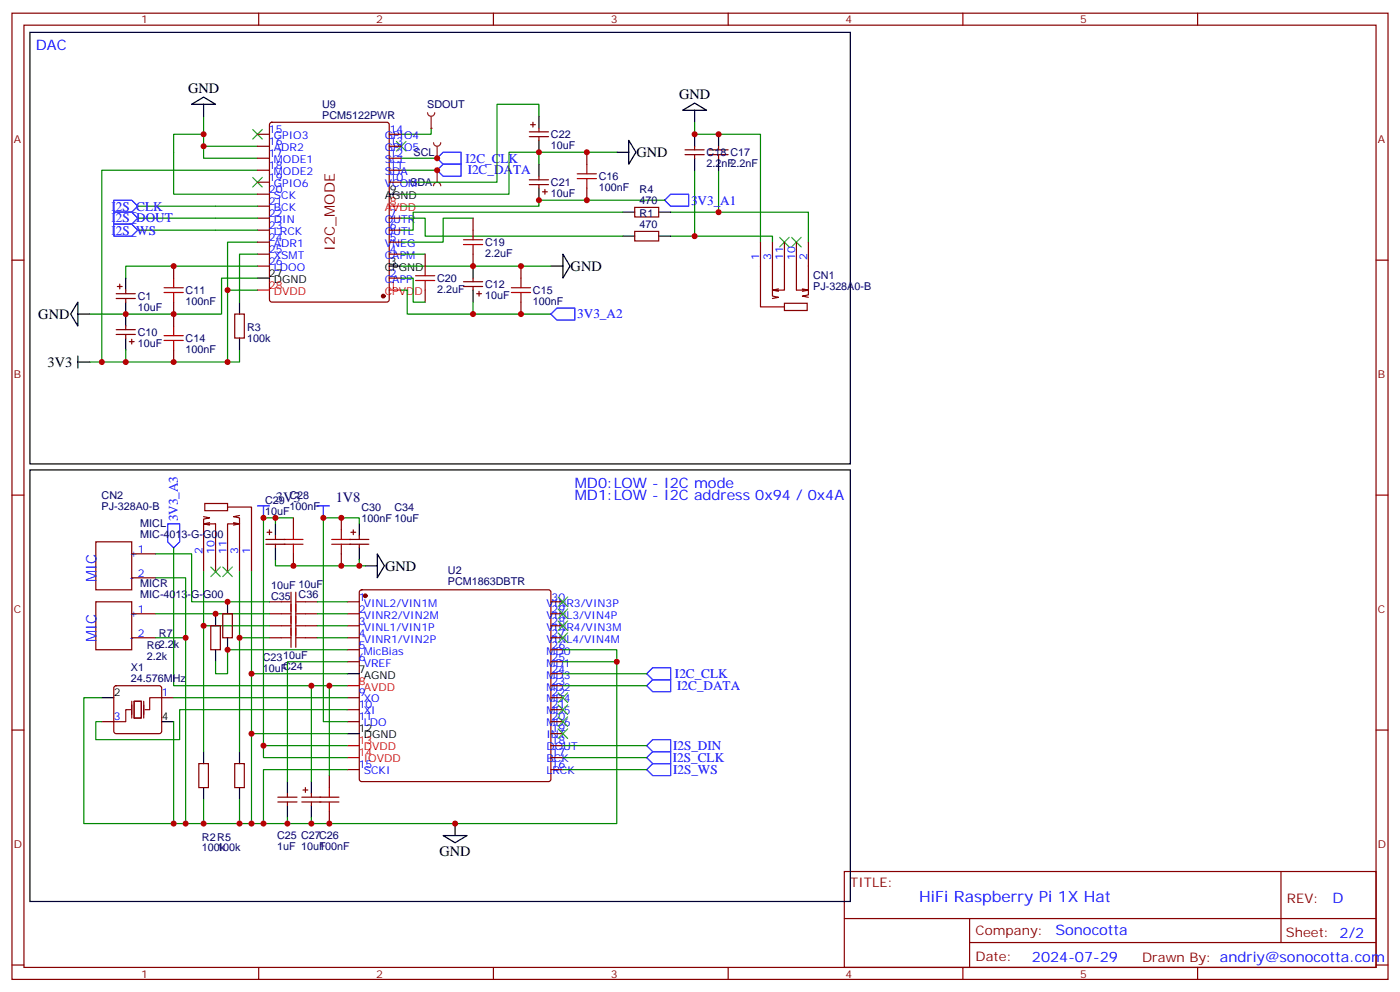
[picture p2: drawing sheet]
<svg xmlns="http://www.w3.org/2000/svg" width="412mm" height="292mm" viewBox="0 0 412 292" stroke-linecap="round" stroke-linejoin="round" font-family="sans-serif">
<g fill="none" stroke="#870000" stroke-width=".35">
<path d="M3.5 3.9h405.4v284.3h-405.4zM7.1 7.4h398.2v277.3h-398.2zM76.2 3.9v3.5M145.3 3.9v3.5M214.5 3.9v3.5M283.6 3.9v3.5M352.8 3.9v3.5M3.5 76.6h3.6M405.3 76.6h3.6M3.5 145.7h3.6M405.3 145.7h3.6M3.5 214.8h3.6"/>
<path d="M405.3 214.8h3.6M248.7 256.5h156.6v28.2h-156.6zM377.3 256.5v20.9M248.7 270.3h156.5M285.6 277.4h119.6M285.6 270.3v14.1M3.5 284h3.6M76.2 284.7v3.5M145.3 284.7v3.5M214.5 284.7v3.5M283.6 284.7v3.5M352.8 284.7v3.5"/>
<path d="M405.3 284h3.6"/>
</g>
<path d="M127.7 42a1.06 1.06 0 0 0 1.1 1 1.06 1.06 0 0 0 1-1M128.8 43v3.6" fill="none" stroke="#8c2424" stroke-width=".35"/>
<circle cx="128.8" cy="46.6" r=".18" fill="#8c2424"/>
<path d="M127.7 54.7a1.06 1.06 0 0 1 1.1-1.1 1.06 1.06 0 0 1 1 1.1M128.8 50.1v3.5" fill="none" stroke="#8c2424" stroke-width=".35"/>
<circle cx="128.8" cy="50.1" r=".18" fill="#8c2424"/>
<path d="M128.8 50.1l1.7-1.8h5.3v3.6h-5.3zM128.8 46.6l1.7-1.8h5.3v3.5h-5.3z" fill="none" stroke="#00f" stroke-width=".35"/>
<path d="M127 37.7v1.8h-8.8" fill="none" stroke="#008700" stroke-width=".35"/>
<path d="M125.9 33.2a1.06 1.06 0 0 0 1.1 1 1.06 1.06 0 0 0 1.1-1M127 34.2v3.5" fill="none" stroke="#8c2424" stroke-width=".35"/>
<circle cx="127" cy="37.7" r=".18" fill="#8c2424"/>
<g fill="none" stroke="#008700" stroke-width=".35">
<path d="M60 39.5h-8.8v17.7h24.6M60 34.2v12.4h15.8M158.7 34.2v-3.5h-12.3v22.9h-28.2M204.6 36v3.5h19.4v31.8M60 43h15.8M75.8 50.1h-45.8v56.4M118.2 46.6h10.6M118.2 50.1h10.6M158.7 44.8v3.5M181.7 44.8h-31.8v12.4h-31.7M195.8 58.9h-37.1v1.8h-40.5M204.6 50.1v19.4h-7"/>
<path d="M211.7 50.1v12.3h-14.1M40.6 67.7h35.2M40.6 64.2h35.2M40.6 60.7h35.2M75.8 71.3h-8.8v14.1M75.8 78.3h-38.8v3.5M75.8 74.8h-5.2v14.1M118.2 78.3h44.1M118.2 64.2h7v5.3h58.2M118.2 74.8h7M139.3 64.2h-8.8v7.1h-12.3M183.4 62.4h-61.7v5.3h-3.5"/>
<path d="M204.6 69.5h22.9v1.8M211.7 62.4h26.4v8.9M75.8 81.8h-10.5v10.6h-38.8M75.8 85.4h-8.8v21.1h-40.5M118.2 85.4h1.7v7h42.4M118.2 81.8h3.5v7.1h3.5M139.3 88.9v3.5M37 103v3.5M70.6 103v3.5h-3.6M81.1 152.4v1.8M86.4 152.4h-8.8v70.6h24.7M105.8 154.2v-1.8h-10.6v60h7.1"/>
<path d="M45.9 170h8.8v17.7M45.9 163h10.5v14.1h23M51.2 161.2v40.6h51.1M60 168.3v15.8h19.4M70.6 168.3v19.4h8.8M74.1 168.3v30M81.1 164.7v1.8h26.5M93.5 177.1h8.8M105.8 164.7v1.8M45.9 187.7h8.8v54.7M45.9 180.6h33.5M60 184.1v37.1"/>
<path d="M70.6 187.7v33.5M93.5 184.1h8.8M93.5 187.7h8.8M93.5 180.6h8.8M102.3 198.3h-28.2v17.6M102.3 194.7h-17.6v35.3M102.3 191.2h-35.3v7.1h-3.5v-3.6M165.8 191.2h15.9v51.2h-107.6v-26.5h28.2M165.8 198.3h24.7M165.8 194.7h15.9M30 205.3h-5.3v37.1h35.3M51.2 205.3h51.1"/>
<path d="M51.2 212.4v30M77.6 219.4h24.7M91.7 201.8v28.2M97 201.8v26.4M102.3 208.8h-49.4v8.9h-24.7v-5.3h1.8M165.8 219.4h24.7M165.8 201.8h24.7M60 235.3v7.1h14.1M70.6 235.3v7.1M102.3 226.5h-24.7v15.9M165.8 223h24.7M165.8 226.5h24.7"/>
<path d="M84.7 240.6v1.8M91.7 240.6v1.8"/>
</g>
<g fill="none" stroke="#870000" stroke-width=".35">
<path d="M75.8 39.5h3.6M79.6 36.2l.5-.2h33.8l.7 .4 .1 51.8-.5 .6-34.1 .1-.7-.5v-51.7zM114.7 39.5h3.5M155.9 38.8h5.7M156.3 36.7h1.4M157 36v1.4M158.7 37.7v1.1M75.8 53.6h3.6M75.8 50.1h3.6M75.8 46.6h3.6M75.8 43h3.6M75.8 57.2h3.6"/>
<path d="M114.7 53.6h3.5M114.7 50.1h3.5M114.7 46.6h3.5M114.7 43h3.5M155.9 40.2h5.7M155.9 54.3h5.7M155.9 52.9h5.7M158.7 40.2v1.1M158.7 51.9v1M158.7 54.3v1.1M159.8 56.4h1.4M160.5 55.7v1.5"/>
<path d="M172.9 44.8v3.5M172.9 55.4v3.5M201.8 45.5h5.6M201.8 44.1h5.6M204.6 43v1.1M204.6 45.5v1.1M208.8 45.5h5.7M208.8 44.1h5.7M211.7 43v1.1M211.7 45.5v1.1M51.2 78.3v3.5M75.8 74.8h3.6"/>
<path d="M75.8 71.3h3.6M75.8 67.7h3.6M75.8 64.2h3.6M75.8 60.7h3.6M75.8 78.3h3.6M114.7 74.8h3.5M114.7 71.3h3.5M114.7 67.7h3.5M114.7 64.2h3.5M125.2 74.8v3.5M139.3 64.2v3.5M139.3 74.8v3.5"/>
<path d="M153.5 78.3v3.5M187 61h7v2.9h-7zM187 68.1h7v2.8h-7zM224 71.3v19h7.1M227.5 71.3v15.8l1.8 .4-1.8 .3M231.1 71.3v14.1h-3.6l1.8 .3M234.6 71.3v14.1h3.5l-1.7-.4M238.1 71.3v15.5l-1.7 .3 1.7 .4M34.2 86.4h5.7M34.2 87.8h5.7M34.2 98.4h5.7M34.2 97h5.7"/>
<path d="M34.6 84.3h1.4M35.3 83.6v1.4M37 85.4v1M37 87.8v1.1M37 96v1M37 98.4v1.1M38.8 99.8v1.4M51.2 88.9v7.1M69.1 92.4h2.9v7.1h-2.9zM114.7 81.8h3.5M125.2 85.4v3.5M136.5 84.3h5.7"/>
<path d="M136.5 82.9h5.7M139.3 81.8v1.1M139.3 84.3v1.1M140.4 86.4h1.4M141.1 85.7v1.4M153.5 88.9v3.5M229.3 85l-1.8 .4M231.1 89.3h6.7v2.1h-6.7zM238.1 85.4l-1.7 .3M38.1 100.5h1.4M51.2 103v3.5M60 152l1.7 .4-1.7 .4v15.5"/>
<path d="M60.3 148.2h6.7v2.1h-6.7zM61.7 154.5l-1.7-.3h3.5v14.1M61.7 153.8l-1.7 .4M67 149.2h7.1v19.1M68.8 153.8l1.8 .4h-3.6v14.1M70.6 151.7l-1.8 .3 1.8 .4v15.9M70.6 154.2l-1.8 .3M78.3 158.8h5.7M78.7 156.6h1.4M79.4 155.9v1.4M81.1 157.7v1.1M86.4 152.4v3.5"/>
<path d="M100.5 152.4v3.5M103 158.8h5.7M103.4 156.6h1.4M104.1 155.9v1.4M105.8 157.7v1.1M38.8 163h7.1M38.8 170h7.1M78.3 160.2h5.7M79.4 177.1h3.5M81.1 160.2v1M86.4 163v3.5M90 177.1h3.5"/>
<path d="M100.5 163v3.5M102.3 177.1h3.5M103 160.2h5.7M105.8 160.2v1M106.1 173.8l.4-.2h55.1l.5 .2 .2 .5v55l-.3 .5-.4 .2h-55.1l-.5-.2-.2-.5v-55zM162.3 177.1h3.5M38.8 180.6h7.1M38.8 187.7h7.1M62.1 184.1h2.8v7.1h-2.8zM65.6 180.6h2.8v7.1h-2.8zM79.4 180.6h3.5M79.4 184.1h3.5"/>
<path d="M79.4 187.7h3.5M90 180.6h3.5M90 184.1h3.5M90 187.7h3.5M102.3 180.6h3.5M102.3 184.1h3.5M102.3 187.7h3.5M102.3 191.2h3.5M102.3 194.7h3.5M162.3 180.6h3.5M162.3 184.1h3.5M162.3 187.7h3.5"/>
<path d="M162.3 191.2h3.5M162.3 194.7h3.5M162.3 198.3h3.5M30 212.4h3.5M33.7 202l.5-.2h12.7l.5 .2 .2 .5v12.7l-.2 .5-.5 .2h-12.7l-.5-.2-.2-.5v-12.7zM47.6 205.3h3.6M102.3 205.3h3.5M102.3 208.8h3.5M102.3 212.4h3.5M162.3 205.3h3.5M162.3 208.8h3.5M162.3 212.4h3.5"/>
<path d="M162.3 219.4h3.5M162.3 215.9h3.5M162.3 201.8h3.5M58.6 224.7h2.8v7.1h-2.8zM69.1 224.7h2.9v7.1h-2.9zM81.8 236h5.7M81.8 234.6h5.7M84.7 233.5v1.1M84.7 236v1.1M88.9 236h5.6M88.9 234.6h5.6M89.3 232.5h1.4"/>
<path d="M90 231.8v1.4M91.7 233.5v1.1M91.7 236v1.1M97 228.2v3.6M97 238.8v3.6M102.3 226.5h3.5M162.3 226.5h3.5M162.3 223h3.5"/>
</g>
<g fill="none" stroke="#000" stroke-width=".35">
<path d="M8.8 9.5h241.7v127h-241.7zM56.4 30.7l3.6-2.1 3.5 2.1zM60 30.7v3.5M158.7 34.2v3.5M201.1 32.5l3.5-2.2 3.5 2.2zM204.6 32.5v3.5M204.6 39.5v3.5M211.7 39.5v3.5M114.7 57.2h3.5M158.7 41.3v3.5M158.7 48.3v3.6M158.7 55.4v3.5"/>
<path d="M181.7 44.8h3.5M185.2 41.3l2.1 3.5-2.1 3.5zM204.6 46.6v3.5M211.7 46.6v3.5M114.7 78.3h3.5M139.3 78.3v3.5M162.3 78.3h3.5M165.8 74.8l2.1 3.5-2.1 3.5zM183.4 62.4h3.6M183.4 69.5h3.6M194 62.4h3.6M194 69.5h3.6"/>
<path d="M22.9 88.9v7.1l-2.1-3.6zM22.9 92.4h3.6M37 81.8v3.6M37 88.9v7.1M37 99.5v3.5M70.6 88.9v3.5M70.6 99.5v3.5M75.8 81.8h3.6M139.3 85.4v3.5M22.9 106.5h3.6M22.9 104.8v3.5M8.8 138.3h241.7v127h-241.7z"/>
<path d="M81.1 154.2v3.5M105.8 154.2v3.5M67 177.1v3.5M81.1 161.2v3.5M105.8 161.2v3.5M107.6 166.5h3.5M111.1 163l2.1 3.5-2.1 3.5zM63.5 180.6v3.5M63.5 191.2v3.5M67 187.7v3.5M102.3 198.3h3.5M30 205.3h3.5"/>
<path d="M47.6 212.4h3.6M102.3 215.9h3.5M60 221.2v3.5M60 231.8v3.5M70.6 221.2v3.5M70.6 231.8v3.5M84.7 230v3.5M84.7 237.1v3.5M91.7 230v3.5M91.7 237.1v3.5M130.5 245.9h7.1l-3.5 2.1zM134.1 242.4v3.5"/>
</g>
<g fill="none" stroke="#3c3" stroke-width=".35">
<path d="M74.4 38.1l2.9 2.8M77.3 38.1l-2.9 2.8M74.4 52.2l2.9 2.8M77.3 52.2l-2.9 2.8M116.8 41.6l2.8 2.8M119.6 41.6l-2.8 2.8M229.7 69.8l2.8 2.9M232.5 69.8l-2.8 2.9M233.2 69.8l2.8 2.9M236 69.8l-2.8 2.9M62.1 166.9l2.8 2.8M64.9 166.9l-2.8 2.8"/>
<path d="M65.6 166.9l2.8 2.8M68.4 166.9l-2.8 2.8M164.4 175.7l2.8 2.8M164.4 179.2l2.8 2.8M167.2 175.7l-2.8 2.8M167.2 179.2l-2.8 2.8M164.4 182.7l2.8 2.9M164.4 186.3l2.8 2.8M167.2 182.7l-2.8 2.9M167.2 186.3l-2.8 2.8M164.4 214.5l2.8 2.8M164.4 211l2.8 2.8"/>
<path d="M164.4 207.4l2.8 2.9M164.4 203.9l2.8 2.8M167.2 214.5l-2.8 2.8M167.2 211l-2.8 2.8M167.2 207.4l-2.8 2.9M167.2 203.9l-2.8 2.8"/>
</g>
<g fill="#870000" stroke="#870000" stroke-width=".35">
<circle cx="112.9" cy="87.1" r=".53"/>
<circle cx="107.6" cy="175.3" r=".53"/>
</g>
<path d="M114.7 60.7h3.5M75.8 85.4h3.6M114.7 85.4h3.5M102.3 201.8h3.5M102.3 219.4h3.5M102.3 223h3.5" fill="none" stroke="#f00" stroke-width=".35"/>
<g fill="none" stroke="#00f" stroke-width=".35">
<path d="M33.5 58.9h5.3l1.8 1.8-1.8 1.7h-5.3zM195.8 58.9l1.8-1.7h5.2v3.5h-5.2zM33.5 62.4h5.3l1.8 1.8-1.8 1.8h-5.3zM33.5 66h5.3l1.8 1.7-1.8 1.8h-5.3zM162.3 92.4l1.7-1.7h5.3v3.5h-5.3zM49.4 154.2h3.5v5.3l-1.7 1.7-1.8-1.7zM75.8 148.9h3.6M77.6 148.9v3.5M93.5 148.9h3.5M95.2 148.9v3.5M190.5 198.3l1.8-1.8h5.3v3.5h-5.3zM190.5 219.4l1.8-1.7h5.3v3.5h-5.3z"/>
<path d="M192.3 200h5.3v3.6h-5.3l-1.8-1.8zM190.5 223l1.8-1.8h5.3v3.5h-5.3zM190.5 226.5l1.8-1.8h5.3v3.5h-5.3z"/>
</g>
<g fill="none" stroke="#a10000" stroke-width=".35">
<path d="M170 52.6h5.7M170 51.2h5.7M172.9 48.3v2.9M172.9 52.6v2.8M125.2 78.3v2.8M136.5 70.6h5.7M136.5 72h5.7M139.3 67.7v2.9M139.3 72v2.8M48.3 86.1h5.7M48.3 84.7h5.7M48.3 98.8h5.7"/>
<path d="M51.2 81.8v2.9M51.2 86.1v2.8M51.2 96v2.8M122.4 81.1h5.7M122.4 82.5h5.7M125.2 82.5v2.9M150.6 86.1h5.7M150.6 84.7h5.7M153.5 81.8v2.9M153.5 86.1v2.8M48.3 100.2h5.7M51.2 100.2v2.8"/>
<path d="M83.6 158.8h5.7M86.4 155.9v2.9M97.7 158.8h5.7M100.5 155.9v2.9M82.9 177.1h2.8M83.6 160.2h5.7M85.7 174.3v16.2M86.4 160.2v2.8M87.1 174.3v16.2M87.1 177.1h2.9M97.7 160.2h5.7M100.5 160.2v2.8"/>
<path d="M82.9 184.1h2.8M82.9 187.7h2.8M82.9 180.6h2.8M87.1 184.1h2.9M87.1 187.7h2.9M87.1 180.6h2.9M94.2 234.6h5.6M94.2 236h5.6M97 231.8v2.8M97 236v2.8"/>
</g>
<path d="M38.5 208.8h-1.5v3.6h-3.5M38.8 206.4v4.9M39.5 206.4h2.1v4.9h-2.1zM42.3 206.4v4.9M47.6 205.3h-3.5v3.5h-1.4" fill="none" stroke="#870012" stroke-width=".35"/>
<path d="M28.2 159.5h10.6v14.1h-10.6zM28.2 177.1h10.6v14.1h-10.6z" fill="none" stroke="#600" stroke-width=".35"/>
<g fill="#c00">
<circle cx="128.8" cy="46.6" r=".88"/>
<circle cx="128.8" cy="50.1" r=".88"/>
<circle cx="67" cy="85.4" r=".88"/>
<circle cx="60" cy="39.5" r=".88"/>
<circle cx="60" cy="43" r=".88"/>
<circle cx="30" cy="106.5" r=".88"/>
<circle cx="158.8" cy="44.8" r=".88"/>
<circle cx="172.9" cy="58.9" r=".88"/>
<circle cx="172.9" cy="44.8" r=".88"/>
<circle cx="158.8" cy="58.9" r=".88"/>
<circle cx="139.3" cy="78.3" r=".88"/>
<circle cx="153.5" cy="92.4" r=".88"/>
<circle cx="153.5" cy="78.3" r=".88"/>
<circle cx="211.7" cy="62.4" r=".88"/>
<circle cx="204.6" cy="69.5" r=".88"/>
<circle cx="37" cy="92.4" r=".88"/>
<circle cx="51.2" cy="92.4" r=".88"/>
<circle cx="51.2" cy="78.3" r=".88"/>
<circle cx="51.2" cy="106.5" r=".88"/>
<circle cx="37" cy="106.5" r=".88"/>
<circle cx="139.3" cy="92.4" r=".88"/>
<circle cx="204.6" cy="39.5" r=".88"/>
<circle cx="211.7" cy="39.5" r=".88"/>
<circle cx="134.1" cy="242.4" r=".88"/>
<circle cx="74.1" cy="215.9" r=".88"/>
<circle cx="181.7" cy="194.7" r=".88"/>
<circle cx="74.1" cy="198.3" r=".88"/>
<circle cx="60" cy="184.1" r=".88"/>
<circle cx="70.6" cy="187.7" r=".88"/>
<circle cx="74.1" cy="242.4" r=".88"/>
<circle cx="70.6" cy="242.4" r=".88"/>
<circle cx="84.7" cy="242.4" r=".88"/>
<circle cx="91.7" cy="201.8" r=".88"/>
<circle cx="97" cy="201.8" r=".88"/>
<circle cx="91.7" cy="242.4" r=".88"/>
<circle cx="97" cy="242.4" r=".88"/>
<circle cx="60" cy="242.4" r=".88"/>
<circle cx="77.6" cy="219.4" r=".88"/>
<circle cx="77.6" cy="152.4" r=".88"/>
<circle cx="95.3" cy="152.4" r=".88"/>
<circle cx="100.5" cy="166.5" r=".88"/>
<circle cx="100.5" cy="152.4" r=".88"/>
<circle cx="86.4" cy="166.5" r=".88"/>
<circle cx="81.1" cy="152.4" r=".88"/>
<circle cx="105.8" cy="166.5" r=".88"/>
<circle cx="51.2" cy="242.4" r=".88"/>
<circle cx="54.7" cy="242.4" r=".88"/>
<circle cx="54.7" cy="187.7" r=".88"/>
<circle cx="63.5" cy="180.6" r=".88"/>
<circle cx="67" cy="177.1" r=".88"/>
<circle cx="67" cy="191.2" r=".88"/>
<circle cx="77.6" cy="242.4" r=".88"/>
<circle cx="67" cy="106.5" r=".88"/>
</g>
<text font-size="4.6" fill="#00f" x="270.8" y="265.5">HiFi Raspberry Pi 1X Hat</text>
<g font-size="4.2" fill="#00f">
<text x="10.6" y="14.8">DAC</text>
<text x="169.3" y="143.6">MD0:LOW - I2C mode</text>
<text x="169.3" y="147.1">MD1:LOW - I2C address 0x94 / 0x4A</text>
<text x="28.4" y="171.3" transform="rotate(-90 28.4 171.3)">MIC</text>
<text x="28.4" y="188.9" transform="rotate(-90 28.4 188.9)">MIC</text>
<text x="392.5" y="265.7">D</text>
<text x="310.9" y="275.3">Sonocotta</text>
<text x="304" y="283.1">2024-07-29</text>
</g>
<g font-size="4.2">
<text x="55.4" y="27.5">GND</text>
<text x="200" y="29.3">GND</text>
<text x="187.5" y="46.2">GND</text>
<text x="168.1" y="79.7">GND</text>
<text x="11.3" y="93.9">GND</text>
<text x="14" y="108">3V3</text>
<text x="113.4" y="167.9">GND</text>
<text x="129.5" y="252">GND</text>
</g>
<text font-size="4.2" fill="#800" x="98.7" y="73.9" transform="rotate(-90 98.7 73.9)">I2C_MODE</text>
<g font-size="4.2" fill="#000080">
<text x="81.3" y="147.8">3V3</text>
<text x="98.9" y="147.8">1V8</text>
</g>
<g font-size="3.9" fill="#00f">
<text x="137.1" y="47.8">I2C_CLK</text>
<text x="137.8" y="51.3">I2C_DATA</text>
<text x="32.8" y="65.5">I2S_DOUT</text>
<text x="32.8" y="62.1">I2S_CLK</text>
<text x="203.6" y="60.2">3V3_A1</text>
<text x="32.8" y="69.2">I2S_WS</text>
<text x="170" y="93.7">3V3_A2</text>
<text x="52.4" y="153.5" transform="rotate(-90 52.4 153.5)">3V3_A3</text>
<text x="198.8" y="199.5">I2C_CLK</text>
<text x="199.5" y="203">I2C_DATA</text>
<text x="198.3" y="220.7">I2S_DIN</text>
<text x="198.2" y="224.1">I2S_CLK</text>
<text x="198.3" y="227.7">I2S_WS</text>
</g>
<g font-size="3.9" fill="#800">
<text x="250.5" y="261.1">TITLE:</text>
<text x="379.1" y="265.7">REV:</text>
<text x="287.4" y="275.3">Company:</text>
<text x="378.7" y="275.9">Sheet: 2/2</text>
<text x="287.4" y="282.9">Date:</text>
<text x="336.4" y="283">Drawn By: andriy@sonocotta.com</text>
</g>
<g font-size="3.2" fill="#800">
<text x="41.6" y="6.9">1</text>
<text x="110.8" y="6.9">2</text>
<text x="179.9" y="6.9">3</text>
<text x="249.1" y="6.9">4</text>
<text x="318.2" y="6.9">5</text>
<text x="4.1" y="42">A</text>
<text x="405.9" y="42">A</text>
<text x="4.1" y="111.1">B</text>
<text x="405.9" y="111.1">B</text>
<text x="4.1" y="180.3">C</text>
<text x="405.9" y="180.3">C</text>
<text x="4.1" y="249.4">D</text>
<text x="405.9" y="249.4">D</text>
<text x="41.6" y="287.7">1</text>
<text x="110.8" y="287.7">2</text>
<text x="179.9" y="287.7">3</text>
<text x="249.1" y="287.7">4</text>
<text x="318.2" y="287.7">5</text>
</g>
<g font-size="3.2" fill="#000080">
<text x="94.9" y="34.9">PCM5122PWR</text>
<text x="94.9" y="31.8">U9</text>
<text x="125.8" y="31.8">SDOUT</text>
<text x="162.3" y="40.6">C22</text>
<text x="121.8" y="45.9">SCL</text>
<text x="162.3" y="43.8">10uF</text>
<text x="208.1" y="46">C18 C17</text>
<text x="176.4" y="53">C16</text>
<text x="208.1" y="49.2">2.2nF2.2nF</text>
<text x="120.8" y="54.8">SDA</text>
<text x="162.3" y="58.1">10uF</text>
<text x="162.3" y="54.8">C21</text>
<text x="176.4" y="56.2">100nF</text>
<text x="188.4" y="60">470</text>
<text x="188.4" y="56.7">R4</text>
<text x="188.4" y="63.8">R1</text>
<text x="188.4" y="67">470</text>
<text x="142.9" y="75.6">2.2uF</text>
<text x="142.9" y="72.4">C19</text>
<text x="128.8" y="83">C20</text>
<text x="239.5" y="82.2">CN1</text>
<text x="40.6" y="88.3">C1</text>
<text x="54.7" y="89.7">100nF</text>
<text x="54.7" y="86.5">C11</text>
<text x="128.8" y="86.2">2.2uF</text>
<text x="142.9" y="88">10uF</text>
<text x="142.9" y="84.8">C12</text>
<text x="157" y="89.7">100nF</text>
<text x="157" y="86.5">C15</text>
<text x="239.5" y="85.3">PJ-328A0-B</text>
<text x="40.6" y="91.6">10uF</text>
<text x="40.6" y="98.9">C10</text>
<text x="54.7" y="100.7">C14</text>
<text x="72.8" y="100.6">100k</text>
<text x="72.8" y="97.5">R3</text>
<text x="40.6" y="102.2">10uF</text>
<text x="54.7" y="103.9">100nF</text>
<text x="29.9" y="146.8">CN2</text>
<text x="78.1" y="148.3">C29</text>
<text x="85.3" y="146.8">C28</text>
<text x="29.9" y="150">PJ-328A0-B</text>
<text x="41.3" y="155.2">MICL</text>
<text x="78.1" y="151.4">10uF</text>
<text x="85.3" y="150">100nF</text>
<text x="106.5" y="153.5">100nF 10uF</text>
<text x="106.5" y="150.4">C30</text>
<text x="116.2" y="150.4">C34</text>
<text x="41.3" y="158.4">MIC-4013-G-G00</text>
<text x="41.3" y="172.9">MICR</text>
<text x="79.9" y="173.3">10uF 10uF</text>
<text x="131.9" y="172.2">PCM1863DBTR</text>
<text x="131.9" y="168.8">U2</text>
<text x="41.3" y="176">MIC-4013-G-G00</text>
<text x="79.9" y="176.5">C35</text>
<text x="88" y="176.1">C36</text>
<text x="43.3" y="190.9">R62.2k</text>
<text x="46.8" y="187.4">R7</text>
<text x="38.6" y="197.6">X1</text>
<text x="43.3" y="194.1">2.2k</text>
<text x="77.4" y="197.6">10uFC24</text>
<text x="77.4" y="194.5">C2310uF</text>
<text x="38.6" y="200.7">24.576MHz</text>
<text x="59.5" y="250.6">100k</text>
<text x="59.5" y="247.4">R2R5</text>
<text x="64" y="250.6">100k</text>
<text x="81.6" y="250.2">1uF 10uF</text>
<text x="81.6" y="247">C25 C27C26</text>
<text x="94" y="250.2">100nF</text>
</g>
<g font-size="3.2" fill="#00f">
<text x="79.2" y="39.2">15</text>
<text x="80.7" y="40.9">GPIO3</text>
<text x="113.3" y="40.9">GPIO4</text>
<text x="114.8" y="39.2">14</text>
<text x="79.2" y="42.7">16</text>
<text x="79.2" y="46.2">17</text>
<text x="80.7" y="44.4">ADR2</text>
<text x="80.7" y="48">MODE1</text>
<text x="113.3" y="48">SCL</text>
<text x="113.3" y="44.4">GPIO5</text>
<text x="114.8" y="46.2">12</text>
<text x="114.8" y="42.7">13</text>
<text x="79.2" y="49.7">18</text>
<text x="79.2" y="53.3">19</text>
<text x="80.7" y="51.5">MODE2</text>
<text x="113.3" y="51.5">SDA</text>
<text x="114.8" y="53.3">10</text>
<text x="114.8" y="49.7">11</text>
<text x="79.2" y="56.8">20</text>
<text x="80.7" y="55">GPIO6</text>
<text x="80.7" y="58.6">SCK</text>
<text x="113.3" y="55">VCOM</text>
<text x="79.2" y="60.3">21</text>
<text x="79.2" y="63.9">22</text>
<text x="80.7" y="62.1">BCK</text>
<text x="80.7" y="65.6">DIN</text>
<text x="113.3" y="65.6">OUTR</text>
<text x="114.8" y="63.9">7</text>
<text x="79.2" y="67.4">23</text>
<text x="79.2" y="70.9">24</text>
<text x="80.7" y="69.1">LRCK</text>
<text x="113.3" y="69.1">OUTL</text>
<text x="114.8" y="70.9">5</text>
<text x="114.8" y="67.4">6</text>
<text x="79.2" y="74.4">25</text>
<text x="79.2" y="78">26</text>
<text x="80.7" y="72.7">ADR1</text>
<text x="80.7" y="76.2">XSMT</text>
<text x="113.3" y="76.2">CAPM</text>
<text x="113.3" y="72.7">VNEG</text>
<text x="114.8" y="74.4">4</text>
<text x="223.7" y="76.6" transform="rotate(-90 223.7 76.6)">1</text>
<text x="227.2" y="76.6" transform="rotate(-90 227.2 76.6)">3</text>
<text x="230.7" y="76.6" transform="rotate(-90 230.7 76.6)">11</text>
<text x="234.2" y="76.6" transform="rotate(-90 234.2 76.6)">10</text>
<text x="237.8" y="76.6" transform="rotate(-90 237.8 76.6)">2</text>
<text x="80.7" y="79.7">LDOO</text>
<text x="113.3" y="83.3">CAPP</text>
<text x="114.8" y="81.5">2</text>
<text x="38.1" y="164">+</text>
<text x="40.6" y="162.6">1</text>
<text x="59.6" y="163" transform="rotate(-90 59.6 163)">2</text>
<text x="63.1" y="163" transform="rotate(-90 63.1 163)">10</text>
<text x="66.7" y="163" transform="rotate(-90 66.7 163)">11</text>
<text x="70.2" y="163" transform="rotate(-90 70.2 163)">3</text>
<text x="73.7" y="163" transform="rotate(-90 73.7 163)">1</text>
<text x="38.1" y="171.1">-</text>
<text x="40.6" y="169.7">2</text>
<text x="105.7" y="176.7">1</text>
<text x="107.1" y="178.5">VINL2/VIN1M</text>
<text x="161" y="178.5">VINR3/VIN3P</text>
<text x="162.5" y="176.7">30</text>
<text x="38.1" y="181.7">+</text>
<text x="40.6" y="180.3">1</text>
<text x="105.7" y="180.3">2</text>
<text x="105.7" y="183.8">3</text>
<text x="107.1" y="182">VINR2/VIN2M</text>
<text x="107.1" y="185.6">VINL1/VIN1P</text>
<text x="161" y="185.6">VINR4/VIN3M</text>
<text x="161" y="182">VINL3/VIN4P</text>
<text x="162.5" y="183.8">28</text>
<text x="162.5" y="180.3">29</text>
<text x="38.1" y="188.7">-</text>
<text x="40.6" y="187.3">2</text>
<text x="105.7" y="187.3">4</text>
<text x="105.7" y="190.9">5</text>
<text x="107.1" y="189.1">VINR1/VIN2P</text>
<text x="161" y="189.1">VINL4/VIN4M</text>
<text x="162.5" y="190.9">26</text>
<text x="162.5" y="187.3">27</text>
<text x="105.7" y="194.4">6</text>
<text x="107.1" y="192.6">MicBias</text>
<text x="107.1" y="196.1">VREF</text>
<text x="161" y="196.1">MD1</text>
<text x="161" y="192.6">MD0</text>
<text x="162.5" y="197.9">24</text>
<text x="162.5" y="194.4">25</text>
<text x="161" y="203.2">MD2</text>
<text x="161" y="199.7">MD3</text>
<text x="162.5" y="201.4">23</text>
<text x="47.6" y="205">1</text>
<text x="105.7" y="205">9</text>
<text x="105.7" y="208.5">10</text>
<text x="107.1" y="206.7">XO</text>
<text x="161" y="206.7">MD4</text>
<text x="162.5" y="208.5">21</text>
<text x="162.5" y="205">22</text>
<text x="33.5" y="212">3</text>
<text x="105.7" y="212">11</text>
<text x="107.1" y="210.3">XI</text>
<text x="107.1" y="213.8">LDO</text>
<text x="161" y="213.8">MD6</text>
<text x="161" y="210.3">MD5</text>
<text x="162.5" y="215.5">19</text>
<text x="162.5" y="212">20</text>
<text x="161" y="220.8">DOUT</text>
<text x="161" y="217.3">INT</text>
<text x="162.5" y="219.1">18</text>
<text x="105.7" y="226.1">15</text>
<text x="107.1" y="227.9">SCKI</text>
<text x="161" y="227.9">LRCK</text>
<text x="161" y="224.4">BCK</text>
<text x="162.5" y="226.1">16</text>
<text x="162.5" y="222.6">17</text>
</g>
<g font-size="3.2">
<text x="113.3" y="58.6">AGND</text>
<text x="114.8" y="56.8">9</text>
<text x="114.8" y="78">3</text>
<text x="79.2" y="81.5">27</text>
<text x="80.7" y="83.3">DGND</text>
<text x="113.3" y="79.7">CPGND</text>
<text x="105.7" y="197.9">7</text>
<text x="107.1" y="199.7">AGND</text>
<text x="33.5" y="205">2</text>
<text x="47.6" y="212">4</text>
<text x="105.7" y="215.5">12</text>
<text x="107.1" y="217.3">DGND</text>
</g>
<g font-size="3.2" fill="#f00">
<text x="113.3" y="62.1">AVDD</text>
<text x="114.8" y="60.3">8</text>
<text x="79.2" y="85">28</text>
<text x="80.7" y="86.8">DVDD</text>
<text x="113.3" y="86.8">CPVDD</text>
<text x="114.8" y="85">1</text>
<text x="105.7" y="201.4">8</text>
<text x="107.1" y="203.2">AVDD</text>
<text x="105.7" y="219.1">13</text>
<text x="107.1" y="220.8">DVDD</text>
<text x="105.7" y="222.6">14</text>
<text x="107.1" y="224.4">IOVDD</text>
</g>
</svg>
